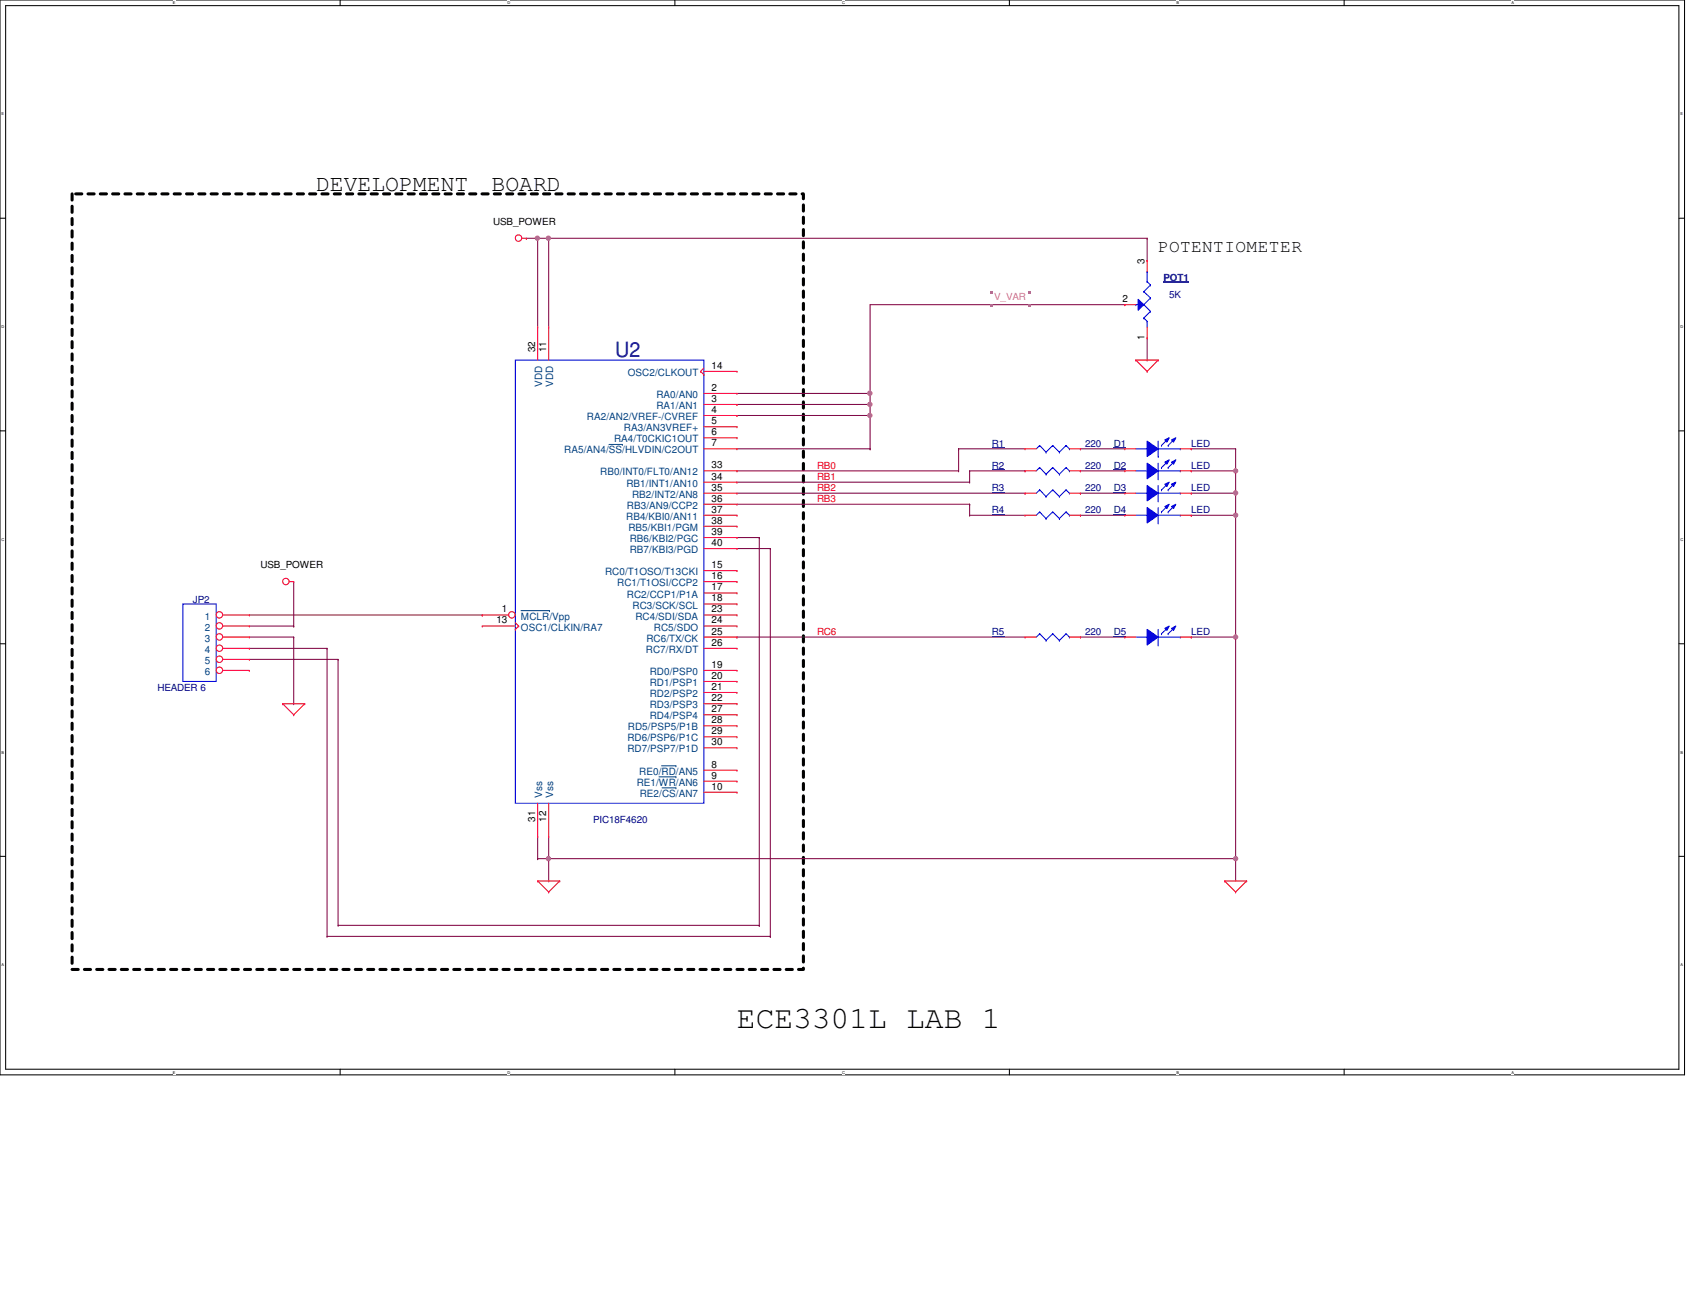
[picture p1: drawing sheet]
<svg xmlns="http://www.w3.org/2000/svg" width="279mm" height="216mm" viewBox="0 0 279 216" stroke-linecap="round" stroke-linejoin="round" font-family="sans-serif">
<path d="M0 0h278v177.4h-278zM.9 .9h276.2v175.6h-276.2z" fill="none" stroke="#000" stroke-width=".17"/>
<g fill="#fff">
<path d="M28.5 .1h.5v.7h-.5z"/>
<path d="M28.5 176.6h.5v.7h-.5z"/>
</g>
<path d="M56.1 0v.9M56.1 176.5v.9" fill="none" stroke="#000" stroke-width=".17"/>
<g fill="#fff">
<path d="M83.7 .1h.5v.7h-.5z"/>
<path d="M83.7 176.6h.5v.7h-.5z"/>
</g>
<path d="M111.4 0v.9M111.4 176.5v.9" fill="none" stroke="#000" stroke-width=".17"/>
<g fill="#fff">
<path d="M139 .1h.4v.7h-.4z"/>
<path d="M139 176.6h.4v.7h-.4z"/>
</g>
<path d="M166.6 0v.9M166.6 176.5v.9" fill="none" stroke="#000" stroke-width=".17"/>
<g fill="#fff">
<path d="M194.2 .1h.4v.7h-.4z"/>
<path d="M194.2 176.6h.4v.7h-.4z"/>
</g>
<path d="M221.8 0v.9M221.8 176.5v.9" fill="none" stroke="#000" stroke-width=".17"/>
<g fill="#fff">
<path d="M249.4 .1h.4v.7h-.4z"/>
<path d="M249.4 176.6h.4v.7h-.4z"/>
<path d="M.3 18.5h.4v.7h-.4z"/>
<path d="M277.3 18.5h.4v.7h-.4z"/>
<path d="M.3 53.6h.4v.7h-.4z"/>
<path d="M277.3 53.6h.5v.7h-.5z"/>
</g>
<path d="M0 36h.9M277.1 36h.9" fill="none" stroke="#000" stroke-width=".17"/>
<g fill="#fff">
<path d="M.3 88.6h.4v.8h-.4z"/>
<path d="M277.3 88.6h.5v.8h-.5z"/>
</g>
<path d="M0 71.1h.9M277.1 71.1h.9" fill="none" stroke="#000" stroke-width=".17"/>
<g fill="#fff">
<path d="M.3 123.8h.4v.7h-.4z"/>
<path d="M277.3 123.8h.4v.7h-.4z"/>
</g>
<path d="M0 106.3h.9M277.1 106.3h.9" fill="none" stroke="#000" stroke-width=".17"/>
<g fill="#fff">
<path d="M.3 158.9h.3v.7h-.3z"/>
<path d="M277.3 158.9h.4v.7h-.4z"/>
</g>
<path d="M0 141.4h.9M277.1 141.4h.9" fill="none" stroke="#000" stroke-width=".17"/>
<path d="M11.9 32h120.7v128h-120.7z" fill="none" stroke="#000" stroke-width=".51" stroke-dasharray="1 1"/>
<g fill="none" stroke="#800040" stroke-width=".17">
<path d="M90.6 39.3h.1M90.6 39.3v14.7M143.6 50.3v14.6M121.6 64.9h22M143.6 64.9h.1M121.6 88.7h3.7M125.3 88.7h.1M41.1 103.3h7.4M41.1 107h12.9M41.1 101.5h38.5M48.5 103.3h.1M54 107h.1"/>
<path d="M79.6 101.5h.1"/>
</g>
<circle cx="143.5" cy="64.9" r=".35" fill="#f0f"/>
<circle cx="143.5" cy="64.9" r=".35" fill="none" stroke="#f0f" stroke-width=".17"/>
<g fill="none" stroke="#800040" stroke-width=".17">
<path d="M88.7 39.3h.1M88.7 39.3h1.9M143.6 50.3h42M185.6 50.3h.1M189.3 59.4h.1M189.3 55.8v3.6M48.5 96v7.3M121.6 90.6h5.5M125.3 88.7v64M127.1 90.6h.1M127.1 90.6v64M41.1 105.2h7.4"/>
<path d="M48.5 103.3h.1M48.5 105.2h.1M54 107v47.6M55.8 108.8v43.9M54 154.6h.1M54 154.6h73.1M55.8 152.7h.1M55.8 152.7h69.5M125.3 152.7h.1M127.1 154.6h.1"/>
</g>
<g fill="#f0f">
<path d="M163.5 48.1h.4v.4h-.4z"/>
<path d="M169.8 48.1h.3v.4h-.3z"/>
<path d="M169.8 50.3h.3v.4h-.3z"/>
<path d="M163.5 50.3h.4v.4h-.4z"/>
</g>
<g fill="none" stroke="#800040" stroke-width=".17">
<path d="M121.6 79.6h38.4M160 79.6h.1M196.6 77.7h.1M203.9 74.1h.1M203.9 74.1v3.6h-7.3M160 85h.1M160 85h9.2M196.6 85h.1M196.6 85h7.3M41.1 108.8h14.7M48.5 116.2h.1M48.5 105.2v11"/>
<path d="M55.8 108.8h.1M88.7 138.1v3.6M90.6 138.1v3.6M88.7 141.7h.1M90.6 141.7h.1"/>
</g>
<circle cx="203.9" cy="77.7" r=".34" fill="#f0f"/>
<circle cx="203.9" cy="77.7" r=".34" fill="none" stroke="#f0f" stroke-width=".17"/>
<g fill="none" stroke="#800040" stroke-width=".17">
<path d="M158.2 74.1h.1M158.2 74.1v3.6M160 77.7h9.2M169.2 77.7h.1M178.3 77.7h.1M178.3 77.7h7.3M203.9 77.7h.1M203.9 77.7v7.3M121.6 81.4h47.6M169.2 81.4h.1M178.3 85h.1M178.3 85h7.3"/>
<path d="M203.9 81.4h.1"/>
</g>
<circle cx="203.9" cy="81.4" r=".34" fill="#f0f"/>
<circle cx="203.9" cy="81.4" r=".34" fill="none" stroke="#f0f" stroke-width=".17"/>
<g fill="none" stroke="#800040" stroke-width=".17">
<path d="M121.6 77.7h36.6M158.2 74.1h.1M158.2 77.7h.1M158.2 74.1h11M178.3 74.1h.1M178.3 74.1h7.3M196.6 74.1h.1M196.6 74.1h7.3M121.6 83.2h38.4M160 83.2h.1M160 83.2v1.8M178.3 81.4h.1"/>
<path d="M178.3 81.4h7.3M196.6 81.4h.1M196.6 81.4h7.3M88.7 141.7h.1M88.7 141.7h115.2M90.6 145.4h.1M90.6 141.7v3.7M203.9 141.7h.1"/>
</g>
<circle cx="90.5" cy="141.7" r=".34" fill="#f0f"/>
<circle cx="90.5" cy="141.7" r=".34" fill="none" stroke="#f0f" stroke-width=".17"/>
<circle cx="203.9" cy="141.7" r=".34" fill="#f0f"/>
<circle cx="203.9" cy="141.7" r=".34" fill="none" stroke="#f0f" stroke-width=".17"/>
<path d="M203.9 85v20.2M203.9 105.2h.1" fill="none" stroke="#800040" stroke-width=".17"/>
<circle cx="203.9" cy="85" r=".34" fill="#f0f"/>
<circle cx="203.9" cy="85" r=".34" fill="none" stroke="#f0f" stroke-width=".17"/>
<circle cx="203.9" cy="105.2" r=".34" fill="#f0f"/>
<circle cx="203.9" cy="105.2" r=".34" fill="none" stroke="#f0f" stroke-width=".17"/>
<path d="M88.7 39.3h.1M88.7 39.3v14.7M203.9 141.7h.1M203.9 141.7v3.7" fill="none" stroke="#800040" stroke-width=".17"/>
<circle cx="88.7" cy="39.3" r=".34" fill="#f0f"/>
<circle cx="88.7" cy="39.3" r=".34" fill="none" stroke="#f0f" stroke-width=".17"/>
<path d="M121.6 66.8h.1M121.6 66.8h22M143.6 66.8h.1M143.6 64.9v1.9" fill="none" stroke="#800040" stroke-width=".17"/>
<circle cx="143.5" cy="66.8" r=".34" fill="#f0f"/>
<circle cx="143.5" cy="66.8" r=".34" fill="none" stroke="#f0f" stroke-width=".17"/>
<path d="M121.6 68.6h.1M121.6 68.6h22M143.6 68.6h.1M143.6 66.8v1.8" fill="none" stroke="#800040" stroke-width=".17"/>
<circle cx="143.5" cy="68.6" r=".34" fill="#f0f"/>
<circle cx="143.5" cy="68.6" r=".34" fill="none" stroke="#f0f" stroke-width=".17"/>
<path d="M86.9 39.3h.1M86.9 39.3h1.8M90.6 39.3h98.7M189.3 39.3h.1M189.3 39.3v3.7M189.3 43h.1M143.6 74.1h.1M143.6 68.6v5.5" fill="none" stroke="#800040" stroke-width=".17"/>
<circle cx="90.5" cy="39.3" r=".34" fill="#f0f"/>
<circle cx="90.5" cy="39.3" r=".34" fill="none" stroke="#f0f" stroke-width=".17"/>
<path d="M121.6 74.1h22M143.6 74.1h.1M160 77.7h.1M160 77.7v1.9M121.6 105.2h.1M121.6 105.2h47.6M178.3 105.2h.1M178.3 105.2h7.3M196.6 105.2h.1M196.6 105.2h7.3M203.9 105.2h.1M203.9 105.2v36.5" fill="none" stroke="#800040" stroke-width=".17"/>
<g fill="none" stroke="#f00" stroke-width=".17">
<path d="M86.1 39.3h.8M86.9 39.3h.1M187.5 59.4h.1M187.5 59.4h3.6M187.5 59.4l1.8 1.9M191.1 59.4h.1M191.1 59.4l-1.8 1.9M189.3 61.3h.1M47.8 96h.7M48.5 96h.1M46.7 116.2h.1M46.7 116.2h3.6"/>
<path d="M46.7 116.2l1.8 1.8M48.5 118h.1M50.3 116.2h.1M50.3 116.2l-1.8 1.8M88.7 145.4h.1M88.7 145.4h3.7M88.7 145.4l1.9 1.8M90.6 147.2h.1M92.4 145.4h.1M92.4 145.4l-1.8 1.8M202.1 145.4h.1M202.1 145.4h3.6"/>
<path d="M202.1 145.4l1.8 1.8M203.9 147.2h.1M205.7 145.4h.1M205.7 145.4l-1.8 1.8"/>
<circle cx="85.6" cy="39.3" r=".54"/>
<circle cx="47.2" cy="96" r=".54"/>
</g>
<path d="M187.5 74.1h1.8M189.3 74.1h.1M191.1 75.4h.1M191.1 72.8v2.6M191.1 74.1h3.7M194.8 74.1h.1" fill="none" stroke="#00f" stroke-width=".17"/>
<path d="M189.3 72.8l1.8 1.3-1.8 1.3z" fill-rule="evenodd" fill="#00f"/>
<path d="M189.3 72.8l1.8 1.3-1.8 1.3z" fill="none" stroke="#00f" stroke-width=".17"/>
<path d="M193.3 72.6l.8-.3-.4 .7z" fill-rule="evenodd" fill="#00f"/>
<path d="M193.3 72.6l.8-.3-.4 .7z" fill="none" stroke="#00f" stroke-width=".17"/>
<path d="M192.2 72.6l.8-.3-.4 .7z" fill-rule="evenodd" fill="#00f"/>
<path d="M187.5 77.7h1.8M189.3 77.7h.1M191.1 79h.1M191.1 76.5v2.5M191.1 77.7h3.7M191.7 73.5h.1M192.2 72.6l.8-.3-.4 .7zM192.8 73.5h.1M192.8 72.4l-1.1 1.1M193.9 72.4l-1.1 1.1M194.8 77.7h.1" fill="none" stroke="#00f" stroke-width=".17"/>
<path d="M183.8 73.9h2" fill="none" stroke="#000080" stroke-width=".17"/>
<path d="M185.6 74.1h.1M185.6 74.1h1.9M194.8 74.1h1.8M196.6 74.1h.1" fill="none" stroke="#f00" stroke-width=".17"/>
<path d="M189.3 76.5l1.8 1.2-1.8 1.3z" fill-rule="evenodd" fill="#00f"/>
<path d="M189.3 76.5l1.8 1.2-1.8 1.3z" fill="none" stroke="#00f" stroke-width=".17"/>
<path d="M193.3 76.3l.8-.4-.4 .7z" fill-rule="evenodd" fill="#00f"/>
<path d="M193.3 76.3l.8-.4-.4 .7z" fill="none" stroke="#00f" stroke-width=".17"/>
<path d="M192.2 76.3l.8-.4-.4 .7z" fill-rule="evenodd" fill="#00f"/>
<g fill="none" stroke="#00f" stroke-width=".17">
<path d="M171.6 77.2h.1M171.6 77.2l-.6 .5M171.6 77.2l1 1.1M172.6 78.3h.1M173.7 77.2h.1M173.7 77.2l-1.1 1.1M173.7 77.2l1.1 1.1M174.8 78.3h.1M175.9 77.2h.1M175.9 77.2l-1.1 1.1M175.9 77.2l.6 .5M176.5 77.7h.1"/>
<path d="M191.7 77.2h.1M192.2 76.3l.8-.4-.4 .7zM192.8 77.2h.1M192.8 76.1l-1.1 1.1M193.9 76.1l-1.1 1.1M187.5 85h1.8M189.3 85h.1M191.1 86.3h.1M191.1 83.8v2.5M191.1 85h3.7M194.8 85h.1"/>
</g>
<path d="M163.7 77.6h2M183.8 77.6h2" fill="none" stroke="#000080" stroke-width=".17"/>
<path d="M169.2 77.7h.1M169.2 77.7h1.8M176.5 77.7h1.8M178.3 77.7h.1M185.6 77.7h.1M185.6 77.7h1.9M194.8 77.7h1.8M196.6 77.7h.1" fill="none" stroke="#f00" stroke-width=".17"/>
<path d="M189.3 83.8l1.8 1.2-1.8 1.3z" fill-rule="evenodd" fill="#00f"/>
<path d="M189.3 83.8l1.8 1.2-1.8 1.3z" fill="none" stroke="#00f" stroke-width=".17"/>
<path d="M193.3 83.6l.8-.4-.4 .7z" fill-rule="evenodd" fill="#00f"/>
<path d="M193.3 83.6l.8-.4-.4 .7z" fill="none" stroke="#00f" stroke-width=".17"/>
<path d="M192.2 83.6l.8-.4-.4 .7z" fill-rule="evenodd" fill="#00f"/>
<g fill="none" stroke="#00f" stroke-width=".17">
<path d="M30.2 99.7h5.5v12.8h-5.5zM171.6 80.9h.1M171.6 80.9l-.6 .5M171.6 80.9l1 1.1M172.6 82h.1M173.7 80.9h.1M173.7 80.9l-1.1 1.1M173.7 80.9l1.1 1.1M174.8 82h.1M175.9 80.9h.1M175.9 80.9l-1.1 1.1M175.9 80.9l.6 .5"/>
<path d="M176.5 81.4h.1M191.7 84.5h.1M192.2 83.6l.8-.4-.4 .7zM192.8 84.5h.1M192.8 83.4l-1.1 1.1M193.9 83.4l-1.1 1.1"/>
</g>
<path d="M163.7 81.3h2M183.8 84.9h2" fill="none" stroke="#000080" stroke-width=".17"/>
<path d="M169.2 81.4h.1M169.2 81.4h1.8M176.5 81.4h1.8M178.3 81.4h.1M185.6 85h.1M185.6 85h1.9M194.8 85h1.8M196.6 85h.1" fill="none" stroke="#f00" stroke-width=".17"/>
<circle cx="36.2" cy="101.5" r=".54" fill="#fff"/>
<g fill="none" stroke="#f00" stroke-width=".17">
<path d="M36.8 101.5h4.3M41.1 101.5h.1"/>
<circle cx="36.2" cy="101.5" r=".54"/>
</g>
<circle cx="36.2" cy="103.3" r=".54" fill="#fff"/>
<g fill="none" stroke="#f00" stroke-width=".17">
<path d="M36.8 103.3h4.3M41.1 103.3h.1"/>
<circle cx="36.2" cy="103.3" r=".54"/>
</g>
<circle cx="36.2" cy="105.1" r=".54" fill="#fff"/>
<g fill="none" stroke="#f00" stroke-width=".17">
<path d="M36.8 105.2h4.3M41.1 105.2h.1"/>
<circle cx="36.2" cy="105.1" r=".54"/>
</g>
<circle cx="36.2" cy="107" r=".54" fill="#fff"/>
<g fill="none" stroke="#f00" stroke-width=".17">
<path d="M36.8 107h4.3M41.1 107h.1"/>
<circle cx="36.2" cy="107" r=".54"/>
</g>
<circle cx="36.2" cy="108.8" r=".54" fill="#fff"/>
<g fill="none" stroke="#f00" stroke-width=".17">
<path d="M36.8 108.8h4.3M41.1 108.8h.1"/>
<circle cx="36.2" cy="108.8" r=".54"/>
</g>
<circle cx="36.2" cy="110.6" r=".54" fill="#fff"/>
<g fill="none" stroke="#f00" stroke-width=".17">
<path d="M36.8 110.7h4.3M41.1 110.7h.1"/>
<circle cx="36.2" cy="110.6" r=".54"/>
</g>
<path d="M187.8 49.4l1 .9-1 .9z" fill="#00f"/>
<g fill="none" stroke="#00f" stroke-width=".17">
<path d="M85 59.4h31.2v73.2h-31.2zM187.5 50.3h.1M187.5 50.3h.3M187.8 49.4l1 .9-1 .9zM188.8 52.5h.1M188.8 50.3h.1M188.8 48.1h.1M188.8 52.5l.5 .5M188.8 50.3l1.1 1.1M188.8 48.1l1.1 1.1M189.3 53h.1M189.3 46.5h.1"/>
<path d="M189.3 44.8h.1M189.3 44.8v1.7M189.3 53v1M189.3 46.5l.6 .5M189.9 51.4h.1M189.9 49.2h.1M189.9 47h.1M189.9 51.4l-1.1 1.1M189.9 49.2l-1.1 1.1M189.9 47l-1.1 1.1"/>
</g>
<path d="M192 46.6h4.2" fill="none" stroke="#000080" stroke-width=".17"/>
<path d="M185.6 50.3h.1M185.6 50.3h1.9M189.3 55.8h.1M189.3 43h.1M189.3 43v1.8M189.3 54v1.8" fill="none" stroke="#f00" stroke-width=".17"/>
<circle cx="84.5" cy="101.5" r=".54" fill="#fff"/>
<g fill="none" stroke="#f00" stroke-width=".17">
<path d="M88.7 54h.1M88.7 54v5.4M90.6 54h.1M90.6 54v5.4M115.6 61.3h.1M115.6 61.3l.6 .5M116.2 61.8h.1M116.2 64.9h5.4M116.2 66.8h5.4M116.2 68.6h5.4M116.2 70.4h5.4M116.2 72.3h5.4"/>
<path d="M116.2 74.1h5.4M116.2 60.7l-.6 .6M116.2 61.3h5.4M116.2 77.7h5.4M116.2 79.6h5.4M121.6 64.9h.1M121.6 66.8h.1M121.6 68.6h.1M121.6 70.4h.1M121.6 72.3h.1M121.6 74.1h.1M121.6 61.3h.1"/>
<path d="M121.6 77.7h.1M121.6 79.6h.1M116.2 81.4h5.4M116.2 83.2h5.4M116.2 85h5.4M116.2 86.9h5.4M116.2 88.7h5.4M116.2 90.6h5.4M116.2 99.7h5.4M116.2 97.9h5.4M116.2 96h5.4M116.2 94.2h5.4"/>
<path d="M121.6 81.4h.1M121.6 83.2h.1M121.6 85h.1M121.6 86.9h.1M121.6 88.7h.1M121.6 90.6h.1M121.6 99.7h.1M121.6 97.9h.1M121.6 96h.1M121.6 94.2h.1M79.6 101.5h.1M79.6 103.3h.1"/>
<path d="M79.6 101.5h4.3M79.6 103.3h5.4M85 103.9h.1M85 102.8l.6 .5M85.6 103.3h.1M85.6 103.3l-.6 .6M116.2 101.5h5.4M116.2 103.3h5.4M116.2 110.7h5.4M116.2 112.5h5.4M116.2 114.3h5.4M116.2 116.2h5.4"/>
<path d="M116.2 118h5.4M116.2 119.8h5.4M116.2 107h5.4M116.2 105.2h5.4M121.6 110.7h.1M121.6 112.5h.1M121.6 114.3h.1M121.6 116.2h.1M121.6 118h.1M121.6 119.8h.1M121.6 107h.1M121.6 105.2h.1"/>
<path d="M121.6 103.3h.1M121.6 101.5h.1M169.2 105.2h.1M169.2 105.2h1.8M176.5 105.2h1.8M178.3 105.2h.1M88.7 138.1h.1M88.7 132.6v5.5M90.6 138.1h.1M90.6 132.6v5.5M116.2 127.1h5.4M116.2 128.9h5.4"/>
<path d="M116.2 130.8h5.4M116.2 121.6h5.4M116.2 123.4h5.4M121.6 127.1h.1M121.6 128.9h.1M121.6 130.8h.1M121.6 121.6h.1M121.6 123.4h.1"/>
<circle cx="84.5" cy="101.5" r=".54"/>
</g>
<path d="M100.5 73.4h2.2M102.7 73.4h.1M86 100.8h4.7M90.7 100.8h.1M108.8 128.2h2.7M109.2 126.4h2.3M109.3 130h2.2M111.5 126.4h.1M111.5 128.2h.1M111.5 130h.1" fill="none" stroke="#004080" stroke-width=".17"/>
<g fill="none" stroke="#00f" stroke-width=".17">
<path d="M171.6 104.6h.1M171.6 104.6l-.6 .6M171.6 104.6l1 1.1M172.6 105.7h.1M173.7 104.6h.1M173.7 104.6l-1.1 1.1M173.7 104.6l1.1 1.1M174.8 105.7h.1M175.9 104.6h.1M175.9 104.6l-1.1 1.1M175.9 104.6l.6 .6M176.5 105.2h.1"/>
<path d="M187.5 105.2h1.8M189.3 105.2h.1M191.1 106.5h.1M191.1 103.9v2.6M191.1 105.2h3.7M194.8 105.2h.1"/>
</g>
<path d="M163.7 105h2" fill="none" stroke="#000080" stroke-width=".17"/>
<path d="M189.3 103.9l1.8 1.3-1.8 1.3z" fill-rule="evenodd" fill="#00f"/>
<path d="M189.3 103.9l1.8 1.3-1.8 1.3z" fill="none" stroke="#00f" stroke-width=".17"/>
<path d="M193.3 103.7l.8-.4-.4 .8z" fill-rule="evenodd" fill="#00f"/>
<path d="M193.3 103.7l.8-.4-.4 .8z" fill="none" stroke="#00f" stroke-width=".17"/>
<path d="M192.2 103.7l.8-.4-.4 .8z" fill-rule="evenodd" fill="#00f"/>
<g fill="none" stroke="#00f" stroke-width=".17">
<path d="M171.6 73.5h.1M171.6 73.5l-.6 .6M171.6 73.5l1 1.1M172.6 74.6h.1M173.7 73.5h.1M173.7 73.5l-1.1 1.1M173.7 73.5l1.1 1.1M174.8 74.6h.1M175.9 73.5h.1M175.9 73.5l-1.1 1.1M175.9 73.5l.6 .6M176.5 74.1h.1"/>
<path d="M187.5 81.4h1.8M189.3 81.4h.1M191.1 82.7h.1M191.1 80.1v2.6M191.1 81.4h3.7M194.8 81.4h.1M191.7 104.6h.1M192.2 103.7l.8-.4-.4 .8zM192.8 104.6h.1M192.8 103.5l-1.1 1.1M193.9 103.5l-1.1 1.1"/>
</g>
<path d="M163.7 73.9h2M183.8 105h2" fill="none" stroke="#000080" stroke-width=".17"/>
<path d="M169.2 74.1h.1M169.2 74.1h1.8M176.5 74.1h1.8M178.3 74.1h.1M185.6 105.2h.1M185.6 105.2h1.9M194.8 105.2h1.8M196.6 105.2h.1" fill="none" stroke="#f00" stroke-width=".17"/>
<path d="M189.3 80.1l1.8 1.3-1.8 1.3z" fill-rule="evenodd" fill="#00f"/>
<path d="M189.3 80.1l1.8 1.3-1.8 1.3z" fill="none" stroke="#00f" stroke-width=".17"/>
<path d="M193.3 79.9l.8-.3-.4 .7z" fill-rule="evenodd" fill="#00f"/>
<path d="M193.3 79.9l.8-.3-.4 .7z" fill="none" stroke="#00f" stroke-width=".17"/>
<path d="M192.2 79.9l.8-.3-.4 .7z" fill-rule="evenodd" fill="#00f"/>
<g fill="none" stroke="#00f" stroke-width=".17">
<path d="M192.2 79.9l.8-.3-.4 .7zM192.8 79.8l-1.1 1.1M193.9 79.8l-1.1 1.1M171.6 84.5h.1M171.6 84.5l-.6 .5M171.6 84.5l1 1.1M172.6 85.6h.1M173.7 84.5h.1M173.7 84.5l-1.1 1.1M173.7 84.5l1.1 1.1M174.8 85.6h.1M175.9 84.5h.1"/>
<path d="M175.9 84.5l-1.1 1.1M175.9 84.5l.6 .5M176.5 85h.1M191.7 80.9h.1M192.8 80.9h.1"/>
</g>
<path d="M163.7 84.9h2M183.8 81.3h2" fill="none" stroke="#000080" stroke-width=".17"/>
<path d="M169.2 85h.1M169.2 85h1.8M176.5 85h1.8M178.3 85h.1M185.6 81.4h.1M185.6 81.4h1.9M194.8 81.4h1.8M196.6 81.4h.1" fill="none" stroke="#f00" stroke-width=".17"/>
<circle cx="143.5" cy="64.9" r=".35" fill="#f0f"/>
<circle cx="143.5" cy="64.9" r=".35" fill="none" stroke="#f0f" stroke-width=".17"/>
<circle cx="203.9" cy="77.7" r=".34" fill="#f0f"/>
<circle cx="203.9" cy="77.7" r=".34" fill="none" stroke="#f0f" stroke-width=".17"/>
<circle cx="203.9" cy="81.4" r=".34" fill="#f0f"/>
<circle cx="203.9" cy="81.4" r=".34" fill="none" stroke="#f0f" stroke-width=".17"/>
<circle cx="90.5" cy="141.7" r=".34" fill="#f0f"/>
<circle cx="90.5" cy="141.7" r=".34" fill="none" stroke="#f0f" stroke-width=".17"/>
<circle cx="203.9" cy="141.7" r=".34" fill="#f0f"/>
<circle cx="203.9" cy="141.7" r=".34" fill="none" stroke="#f0f" stroke-width=".17"/>
<circle cx="203.9" cy="85" r=".34" fill="#f0f"/>
<circle cx="203.9" cy="85" r=".34" fill="none" stroke="#f0f" stroke-width=".17"/>
<circle cx="203.9" cy="105.2" r=".34" fill="#f0f"/>
<circle cx="203.9" cy="105.2" r=".34" fill="none" stroke="#f0f" stroke-width=".17"/>
<circle cx="88.7" cy="39.3" r=".34" fill="#f0f"/>
<circle cx="88.7" cy="39.3" r=".34" fill="none" stroke="#f0f" stroke-width=".17"/>
<circle cx="143.5" cy="66.8" r=".34" fill="#f0f"/>
<circle cx="143.5" cy="66.8" r=".34" fill="none" stroke="#f0f" stroke-width=".17"/>
<circle cx="143.5" cy="68.6" r=".34" fill="#f0f"/>
<circle cx="143.5" cy="68.6" r=".34" fill="none" stroke="#f0f" stroke-width=".17"/>
<circle cx="90.5" cy="39.3" r=".34" fill="#f0f"/>
<circle cx="90.5" cy="39.3" r=".34" fill="none" stroke="#f0f" stroke-width=".17"/>
<text font-size="5.2" x="121.6" y="169.7">ECE3301L LAB 1</text>
<g font-size="3.8">
<text x="52.2" y="31.5">DEVELOPMENT</text>
<text x="81.1" y="31.5">BOARD</text>
</g>
<text font-size="3.5" fill="#000080" x="101.5" y="58.9">U2</text>
<text font-size="2.9" x="191.1" y="41.7">POTENTIOMETER</text>
<g font-size="1.7">
<text x="188.9" y="43.6" transform="rotate(-90 188.9 43.6)">3</text>
<text x="185.3" y="49.9">2</text>
<text x="88.3" y="58.2" transform="rotate(-90 88.3 58.2)">32</text>
<text x="90.1" y="58.2" transform="rotate(-90 90.1 58.2)">11</text>
<text x="188.9" y="56.1" transform="rotate(-90 188.9 56.1)">1</text>
<text x="117.4" y="64.5">2</text>
<text x="117.4" y="60.9">14</text>
<text x="117.4" y="66.3">3</text>
<text x="117.4" y="68.2">4</text>
<text x="117.4" y="70">5</text>
<text x="117.4" y="71.8">6</text>
<text x="117.4" y="73.7">7</text>
<text x="117.4" y="77.3">33</text>
<text x="117.4" y="79.2">34</text>
<text x="117.4" y="81">35</text>
<text x="117.4" y="82.8">36</text>
<text x="117.4" y="84.6">37</text>
<text x="117.4" y="86.4">38</text>
<text x="117.4" y="88.3">39</text>
<text x="117.4" y="90.1">40</text>
<text x="117.4" y="95.6">16</text>
<text x="117.4" y="93.8">15</text>
<text x="82.8" y="101.1">1</text>
<text x="117.4" y="101.1">23</text>
<text x="117.4" y="99.3">18</text>
<text x="117.4" y="97.5">17</text>
<text x="81.9" y="102.9">13</text>
<text x="117.4" y="106.6">26</text>
<text x="117.4" y="104.7">25</text>
<text x="117.4" y="102.9">24</text>
<text x="117.4" y="110.2">19</text>
<text x="117.4" y="112.1">20</text>
<text x="117.4" y="113.9">21</text>
<text x="117.4" y="115.7">22</text>
<text x="117.4" y="117.6">27</text>
<text x="117.4" y="119.4">28</text>
<text x="117.4" y="121.2">29</text>
<text x="117.4" y="123">30</text>
<text x="117.4" y="126.7">8</text>
<text x="117.4" y="128.5">9</text>
<text x="117.4" y="130.3">10</text>
<text x="88.3" y="135.6" transform="rotate(-90 88.3 135.6)">31</text>
<text x="90.1" y="135.6" transform="rotate(-90 90.1 135.6)">12</text>
</g>
<g font-size="1.7" fill="#004080">
<text x="89.5" y="63.8" transform="rotate(-90 89.5 63.8)">VDD</text>
<text x="91.3" y="63.8" transform="rotate(-90 91.3 63.8)">VDD</text>
<text x="103.6" y="62.1">OSC2/CLKOUT</text>
<text x="108.3" y="65.7">RA0/AN0</text>
<text x="96.9" y="69.3">RA2/AN2/VREF-/CVREF</text>
<text x="103" y="71.2">RA3/AN3VREF+</text>
<text x="108.3" y="67.5">RA1/AN1</text>
<text x="93.1" y="74.8">RA5/AN4/SS/HLVDIN/C2OUT</text>
<text x="101.3" y="73">RA4/T0CKIC1OUT</text>
<text x="99.1" y="78.5">RB0/INT0/FLT0/AN12</text>
<text x="103.4" y="80.3">RB1/INT1/AN10</text>
<text x="103.5" y="84">RB3/AN9/CCP2</text>
<text x="104.3" y="82.2">RB2/INT2/AN8</text>
<text x="103.3" y="85.8">RB4/KBI0/AN11</text>
<text x="103.7" y="87.6">RB5/KBI1/PGM</text>
<text x="103.9" y="89.5">RB6/KBI2/PGC</text>
<text x="99.9" y="95">RC0/T1OSO/T13CKI</text>
<text x="103.9" y="91.3">RB7/KBI3/PGD</text>
<text x="101.9" y="96.8">RC1/T1OSI/CCP2</text>
<text x="103.5" y="98.6">RC2/CCP1/P1A</text>
<text x="104.4" y="100.5">RC3/SCK/SCL</text>
<text x="33.8" y="102.3">1</text>
<text x="33.8" y="104.1">2</text>
<text x="33.8" y="105.9">3</text>
<text x="33.8" y="107.8">4</text>
<text x="86" y="102.3">MCLR/Vpp</text>
<text x="86" y="104.1">OSC1/CLKIN/RA7</text>
<text x="104.9" y="102.3">RC4/SDI/SDA</text>
<text x="106.6" y="107.8">RC7/RX/DT</text>
<text x="106.7" y="105.9">RC6/TX/CK</text>
<text x="107.9" y="104.1">RC5/SDO</text>
<text x="33.8" y="109.6">5</text>
<text x="33.8" y="111.4">6</text>
<text x="107.2" y="111.4">RD0/PSP0</text>
<text x="107.2" y="113.2">RD1/PSP1</text>
<text x="107.2" y="115.1">RD2/PSP2</text>
<text x="107.2" y="116.9">RD3/PSP3</text>
<text x="107.2" y="118.7">RD4/PSP4</text>
<text x="103.5" y="122.4">RD6/PSP6/P1C</text>
<text x="103.5" y="124.2">RD7/PSP7/P1D</text>
<text x="103.6" y="120.6">RD5/PSP5/P1B</text>
<text x="89.5" y="131.7" transform="rotate(-90 89.5 131.7)">Vss</text>
<text x="91.3" y="131.7" transform="rotate(-90 91.3 131.7)">Vss</text>
<text x="105.1" y="129.7">RE1/WR/AN6</text>
<text x="105.5" y="127.9">RE0/RD/AN5</text>
<text x="105.6" y="131.5">RE2/CS/AN7</text>
</g>
<g font-size="1.6">
<text x="81.4" y="37.1">USB_POWER</text>
<text x="43" y="93.8">USB_POWER</text>
</g>
<g font-size="1.6" fill="#000080">
<text x="192" y="46.4">POT1</text>
<text x="193" y="49.2">5K</text>
<text x="163.7" y="77.3">R2</text>
<text x="163.7" y="73.7">R1</text>
<text x="179.1" y="77.3">220</text>
<text x="179.1" y="73.7">220</text>
<text x="183.8" y="73.7">D1</text>
<text x="183.8" y="77.3">D2</text>
<text x="196.6" y="73.7">LED</text>
<text x="196.6" y="77.3">LED</text>
<text x="163.7" y="81">R3</text>
<text x="179.1" y="81">220</text>
<text x="183.8" y="81">D3</text>
<text x="196.6" y="81">LED</text>
<text x="163.7" y="84.7">R4</text>
<text x="179.1" y="84.7">220</text>
<text x="183.8" y="84.7">D4</text>
<text x="196.6" y="84.7">LED</text>
<text x="31.8" y="99.5">JP2</text>
<text x="163.7" y="104.8">R5</text>
<text x="179.1" y="104.8">220</text>
<text x="183.8" y="104.8">D5</text>
<text x="196.6" y="104.8">LED</text>
<text x="26" y="114.1">HEADER 6</text>
<text x="97.9" y="135.9">PIC18F4620</text>
</g>
<text font-size="1.6" fill="#f0f" x="164.1" y="49.5">V_VAR</text>
<g font-size="1.6" fill="#f00">
<text x="134.8" y="77.3">RB0</text>
<text x="134.8" y="79.2">RB1</text>
<text x="134.8" y="81">RB2</text>
<text x="134.8" y="82.8">RB3</text>
<text x="134.8" y="104.8">RC6</text>
</g>
<g font-size=".6">
<text x="28.5" y=".7">E</text>
<text x="83.7" y=".7">D</text>
<text x="139" y=".7">C</text>
<text x="194.2" y=".7">B</text>
<text x="249.4" y=".7">A</text>
<text x=".3" y="19">E</text>
<text x="277.3" y="19">E</text>
<text x=".3" y="54.1">D</text>
<text x="277.3" y="54.1">D</text>
<text x=".3" y="89.2">C</text>
<text x="277.3" y="89.2">C</text>
<text x=".3" y="124.4">B</text>
<text x="277.3" y="124.4">B</text>
<text x=".3" y="159.5">A</text>
<text x="277.3" y="159.5">A</text>
<text x="28.5" y="177.2">E</text>
<text x="83.7" y="177.2">D</text>
<text x="139" y="177.2">C</text>
<text x="194.2" y="177.2">B</text>
<text x="249.4" y="177.2">A</text>
</g>
</svg>
